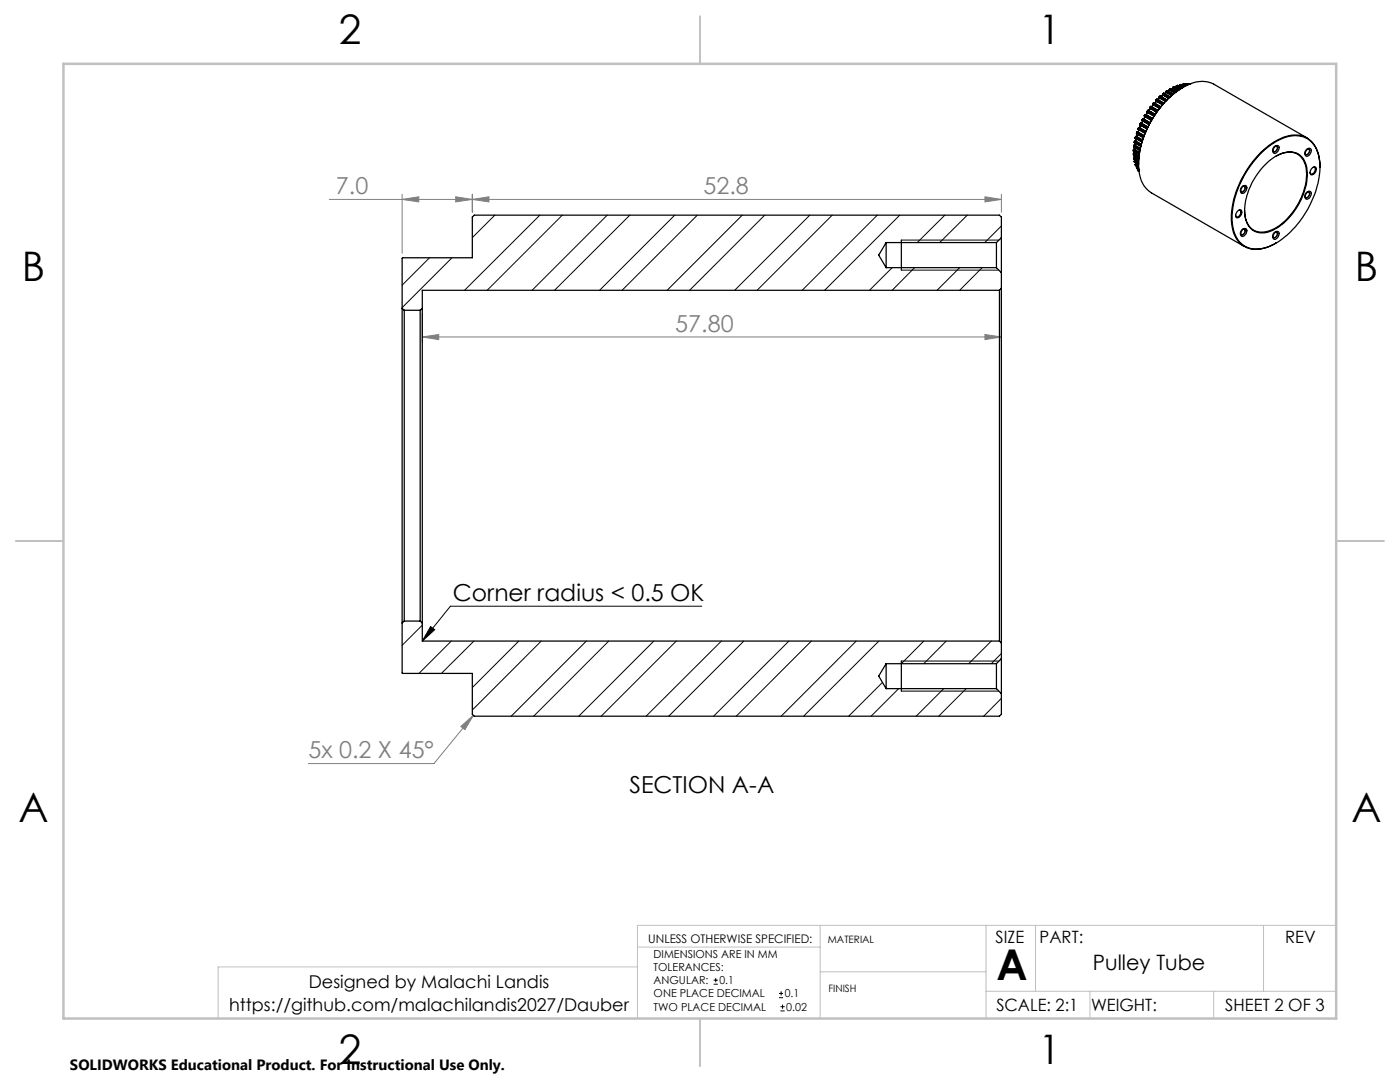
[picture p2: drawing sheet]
<svg xmlns="http://www.w3.org/2000/svg" width="279mm" height="216mm" viewBox="0 0 279 216" stroke-linecap="round" stroke-linejoin="round" font-family="sans-serif">
<g fill="none" stroke="#000" stroke-width=".2">
<path d="M247.9 37.2l.2-.1a.4 .4 0 0 1 .5 .1 .4 .4 0 0 1-.1 .5l-.2 .4a.44 .44 0 0 1-.6 .3 .44 .44 0 0 1-.1-.7zM254.2 29.3a.44 .44 0 0 1 .7-.2 .44 .44 0 0 1 0 .7l-.1 .3a.44 .44 0 0 1-.6 .3 .44 .44 0 0 1-.2-.7zM260.7 29.8h.1a.4 .4 0 0 1 .6-.1 .4 .4 0 0 1 0 .6l-.2 .3a.46 .46 0 0 1-.7 .3 .46 .46 0 0 1 0-.7zM260.8 38.3a.4 .4 0 0 1 .6 0 .4 .4 0 0 1 0 .6l-.2 .3a.46 .46 0 0 1-.7 .3 .46 .46 0 0 1 0-.8zM179.9 53.9h19.5M179.9 47.9h19.5M247.9 45.8l.2-.2a.4 .4 0 0 1 .5 .2 .4 .4 0 0 1-.1 .5l-.2 .3a.44 .44 0 0 1-.6 .4 .44 .44 0 0 1-.1-.8zM254.2 46.4a.44 .44 0 0 1 .7-.1 .44 .44 0 0 1 0 .7l-.1 .2a.44 .44 0 0 1-.6 .3 .44 .44 0 0 1-.2-.7zM85.9 125l.8 .7-2.4 2.2zM140.1 121h-50.2l-5.6 6.9M179.9 137.9h19.5M179.9 131.9h19.5"/>
<path d="M142.4 196.4h.9M142.4 195.6h.9M142.8 195.2v.8M155.5 199.1h.8M155.5 198.2h.8M155.9 197.8v.8M155.8 201.7h.8M155.8 200.9h.8M156.2 200.4v.9"/>
</g>
<g fill="none" stroke="#808080" stroke-width=".2">
<path d="M65.7 39.8h134.1M80.3 39.8l3.3-.5v1zM80.3 38.8v11.8M90.9 39.3l3.4 .5-3.4 .5zM94.3 39.8l3.3-.5v1zM94.3 38.8v3.5M196.6 39.3l3.2 .5-3.2 .5zM199.8 38.8v3.5M199.8 58.5v9.8M84.3 67.2l3.3-.5v1.1zM84.3 62.5v5.8M84.3 67.2h115.5"/>
<path d="M196.6 66.7l3.2 .5-3.2 .6zM92 145l2.5-2.3-1.7 2.9zM94.5 142.7l-7.9 9.7h-25"/>
</g>
<path d="M127.2 189h36.5M127.2 192.9h-83.7v10.3M163.7 184.6v18.6M163.7 193.9h33.1M196.8 184.6v18.6M196.8 197.8h69.9M206.7 184.6v13.2M217.5 197.8v5.4M242.2 197.8v5.4M252.2 184.6v13.2M266.7 184.6h-139.5v18.6" fill="none" stroke="#c0c0c0" stroke-width=".2"/>
<path d="M139.7 3.2v9.5M3.1 107.9h9.6M266.7 107.9h9.5M139.7 203.2v9.6" fill="none" stroke="#c0c0c0" stroke-width=".25"/>
<path d="M12.7 12.7h254v190.5h-254z" fill="none" stroke="#c0c0c0" stroke-width=".5"/>
<path d="M179.9 47.9v6M179.9 131.9v6" fill="none" stroke="#000" stroke-width=".25"/>
<path d="M196.6 66.7l3.2 .5-3.2 .6zM84.3 67.2l3.3-.5v1.1zM94.3 39.8l3.3-.5v1zM196.6 39.3l3.2 .5-3.2 .5zM80.3 39.8l3.3-.5v1zM90.9 39.3l3.4 .5-3.4 .5zM92 145l2.5-2.3-1.7 2.9z" fill="#808080"/>
<path d="M85.9 125l.8 .7-2.4 2.2z" fill="#000"/>
<g fill="none" stroke="#000" stroke-width=".2">
<path d="M85.7 51.4l-5.4 5.5M90.2 51.4l-9.9 10M98.7 42.9l-4.4 4.5M107.7 42.9l-15 15M112.2 42.9l-15 15M121.2 42.9l-15 15M125.7 42.9l-15 15M134.7 42.9l-15 15M139.2 42.9l-15.1 15M148.1 42.9l-15 15M152.6 42.9l-15 15M161.6 42.9l-15 15"/>
<path d="M166.1 42.9l-15 15M175.1 42.9l-15 15M178 53.4l-4.5 4.5M179.6 42.9l-15 15M182.5 53.4l-4.5 4.5M188.6 42.9l-5.5 5.5M191.5 53.4l-4.5 4.5M193 42.9l-5.5 5.5M196 53.4l-4.5 4.5M199.8 45.1l-3.3 3.3M84.3 124.7l-4 4.1M90.1 127.9l-6.5 6.5"/>
<path d="M94.6 127.9l-6.5 6.5M103.5 127.9l-9.2 9.3M108 127.9l-13.7 13.8M117 127.9l-15 15M121.5 127.9l-15 15M130.5 127.9l-15 15M135 127.9l-15 15M144 127.9l-15.1 15M148.4 127.9l-14.9 15M157.4 127.9l-15 15M161.9 127.9l-15 15M170.9 127.9l-15 15"/>
<path d="M175.4 127.9l-15 15M176.1 136.2l-6.7 6.7M179.4 137.4l-5.6 5.5M184.4 127.9l-4.5 4.5M188.3 137.4l-5.5 5.5M188.8 127.9l-4.4 4.5M192.8 137.4l-5.5 5.5M197.8 127.9l-4.5 4.5M199.8 139.3l-3.5 3.6M199.8 130.4l-2 2"/>
</g>
<g fill="none" stroke="#000" stroke-width=".25">
<path d="M230.9 19.8l-.2 .2M230.9 19.8h.1M230.9 19.8l1.3 .8M230.9 19.8l1.4 .8M231.4 19.4h.1M231.4 19.5l-.3 .4M231.4 19.4v.1M231.4 19.3v.1M231.4 19.5h.1M231.4 19.3h.1M231.4 19.5l1.2 .7M231.4 19.4l1.3 .8"/>
<path d="M231.4 19.3l1.3 .8M231.5 19.2l-.1 .1M231.5 19.2l1.4 .7M231.5 19.2h.1M231.5 19.2l1.4 .8M232 18.9l-.2 .4M232 18.8v.1M232 18.9h.1M232 18.8h.1M232 18.9l1.2 .7M232 18.8l1.3 .7M232.1 18.7l-.1 .1"/>
<path d="M232.1 18.7l1.2 .8M232.2 18.6l-.2 .2M232.2 18.6h.1M232.2 18.6l-.1 .1M232.3 18.6h.1M232.2 18.6l1.3 .7M232.3 18.6l1.2 .7M232.7 18.4l-.2 .3zM232.7 18.3v.1M232.7 18.4h.1M232.7 18.3h.1M232.7 18.4l1.1 .7"/>
<path d="M232.7 18.3l1.2 .7M232.7 18.2v.1M232.7 18.2h.1M232.7 18.2l1.3 .7M232.9 18.1l-.2 .1M232.9 18.1l1.2 .7M232.9 18.1h.1M233.4 18l-.2 .2 .2-.2M233.4 18h.1M233.4 18l1 .6M233.4 17.9v.1M233.4 17.8v.2"/>
<path d="M233.4 17.8v.1M233.4 17.9l1.1 .6M233.4 17.8h.1M233.4 17.8l1.2 .6M233.5 17.7l-.1 .1M233.6 17.7l-.2 .1M233.6 17.7h.1M233.6 17.7l1.1 .6M234.1 17.6l-.2 .2M234.1 17.6h.1M234.1 17.6l.9 .5M234.1 17.5v.1"/>
<path d="M234.1 17.5h.1M234.1 17.5l1 .6M234.1 17.4v.1M234.1 17.4l1.1 .6M234.3 17.3l-.2 .1M234.3 17.3h.1M234.3 17.3l1 .6M234.7 17.3l-.1 .2M234.7 17.3h.1M234.7 17.3l.8 .5M234.8 17.2l-.1 .1M234.8 17.2h.1"/>
<path d="M234.8 17.2l.9 .5M234.8 17.1h.1M234.8 17.1v.1M234.8 17.1l.9 .5M235 17l-.2 .1M235 17l.9 .5M235 17l.9 .6M235.4 17.1l.6 .4a19.3 19.3 0 0 0-8.8 15.2M235.4 17.1l-.1 .1 .1-.1M235.4 17.1h.1M235.4 17v.1M235.4 16.9v.2"/>
<path d="M235.4 16.9v.1M235.4 17l.8 .4M235.5 16.9h.1M235.5 16.9h-.1M235.5 16.9l-.1 .1M235.5 16.9l.8 .4M235.7 16.9h-.2M235.7 16.9h.1M235.7 16.9l.7 .4M236 17h.1M236 17l.5 .2M236.1 16.8l-.1 .2"/>
<path d="M236.1 16.8h.1M236.1 16.8l.5 .3M236.2 16.8h-.1M236.2 16.8h.1M236.2 16.8l.5 .3M236.3 16.8h.1M236.3 16.8l.5 .2M236.7 16.9h.1M236.7 16.9h-.1M236.7 16.9l.2 .1M236.7 16.8v.1M236.7 16.8h.1"/>
<path d="M236.7 16.8l.3 .1M236.8 16.7l-.1 .1M236.8 16.7h.2M236.8 16.7l.3 .2M237 16.7h.1M237 16.7l.2 .2M237.3 16.8h.1M237.4 16.8h.1M226.2 29.9v.2M226.2 30.1l1.2 .7zM226.2 30.7v.2M226.2 30.9l1.1 .6z"/>
<path d="M226.2 29.9h.1M226.2 30.1h.1M226.2 29.9l1.2 .7M226.2 30.7l1.1 .7M226.2 29.8v.1M226.2 30.7h.1M226.2 29.8h.1M226.2 29.8l1.2 .7M226.2 30.7l1.1 .6M226.3 29.3h.1M226.3 29.1v.2M226.3 29.3l1.2 .7"/>
<path d="M226.3 31.5v.2M226.3 31.7l.9 .5zM226.3 29.1h.1M226.3 31.4v.1M226.3 31.5h.1M226.3 31.4h.1M226.3 29.1l1.2 .7M226.3 31.5l.9 .6M226.3 31.4l.9 .6M226.3 29v.1M226.3 29.8h-.1M226.3 30.6l-.1 .1"/>
<path d="M226.3 29.8h.1M226.3 30.6h.1M226.3 29l1.2 .7M226.3 29.8l1.1 .6M226.3 30.6l1 .5M226.4 28.4l1.3 .8zM226.4 28.4h.1M226.4 31.3l-.1 .1M226.4 32.2v.2M226.4 31.3h.1M226.4 31.3l.9 .5M226.4 32.2l.8 .5"/>
<path d="M226.4 28.2v.2M226.4 28.9l.2-.3-.2 .3M226.4 28.2h.1M226.4 28.9l-.1 .1M226.4 32.1v.1M226.4 32.4l.8 .4zM226.4 32.1h.1M226.4 28.9h.1M226.4 28.2l1.3 .8M226.4 32.1l.8 .5M226.4 30.3l-.1 .3M226.4 28.9l1.2 .7"/>
<path d="M226.5 28.2h-.1M226.5 29.5l-.2 .3zM226.5 31.1l-.1 .2M226.5 32l.1-.1-.1 .1M226.5 32l-.1 .1M226.5 32h.1M226.5 28.2l1.3 .7M226.5 32l.7 .5M226.6 27.5l1.3 .8M226.6 27.5h.1M226.6 28.1h-.1M226.6 32.9v.1"/>
<path d="M226.6 28.1h.1M226.6 32.9l.6 .4M226.6 28.1l-.1 .1M226.6 32.8v.1M226.6 32.8h.1M226.6 28.1l1.2 .7M226.6 32.8l.6 .4M226.6 27.3v.2M226.6 27.3h.1M226.6 33l.6 .4M226.6 27.3l1.4 .8M226.7 27.3h.1"/>
<path d="M226.7 27.3h-.1M226.7 32.7v-.1v.1M226.7 32.7l-.1 .1M226.7 32.7h.1M226.7 27.2l-.1 .1M226.7 27.2l1.3 .8M226.7 32.7l.5 .3M226.7 27.7l-.1 .4M226.8 27.2h-.1M226.8 27.2h.1M226.8 27.7l-.2 .4M226.8 27.2l1.2 .7"/>
<path d="M226.8 26.6h.1M226.8 33.4h.1M226.8 26.6v.1M226.8 33.4v.1M226.8 33.5l.1 .1M226.8 26.7l1.4 .8M226.8 26.6l1.4 .8M226.8 33.4l.5 .3M226.8 33.5l.5 .2M226.9 26.4l-.1 .2M226.9 26.4h.1M226.9 33.3l-.1 .1"/>
<path d="M226.9 33.6h.1M226.9 33.3h.1M226.9 33.6l.4 .2M226.9 26.4l1.4 .8M226.9 33.3l.3 .2M226.9 33.2v.1M226.9 26.4l1.4 .7M227 26.8l-.2 .4M227 26.3l-.1 .1M227 26.3l1.4 .8M227.1 25.8h.1M227.1 25.7l1.4 .9"/>
<path d="M227.1 25.7h.1M227.1 25.7v.1M227.1 34l.1 .1M227.1 34l.2 .1M227.2 33.9l-.1 .1M227.2 33.9h.1M227.2 33.9l.1 .1M227.2 25.5l-.1 .2M227.2 25.9l.1 .2-.3 .2M227.2 25.5h.1M227.2 33.8v.1M227.2 34.1h.1"/>
<path d="M227.2 33.8h.1M227.2 32.7h.1M227.2 34.1l.1 .1M227.2 25.5l1.4 .8M227.2 33.8l.1 .1M227.3 25.5h-.1M227.3 26l-.3 .3M227.3 25.5l1.4 .7M227.4 25.4l-.1 .1M227.4 25.4l1.3 .8M227.5 24.8l1.4 .9-1.3-.8M227.5 24.8h.1"/>
<path d="M227.5 24.8l1.4 .8M227.5 24.9h.1M227.6 24.9v.3l-.2 .2M227.6 24.6l-.1 .2M227.6 24.6h.1M227.6 25l-.2 .4M227.6 24.6l1.4 .8M227.6 24.6l1.5 .8M227.8 24.6h-.2M227.8 24.6l1.3 .7M227.9 24h.1M227.9 24l.1 .1"/>
<path d="M227.9 24l1.5 .8M227.9 24l1.4 .9-1.3-.8M228 24.1l-.2 .5M228 24.2l-.2 .4M228 23.7l-.1 .3M228 23.7h.1M228 23.7l1.5 .9M228.1 23.7h.1M228.1 23.7h-.1M228.1 23.7l1.4 .8-1.3-.8M228.4 23.1v.1M228.4 23.2h.1"/>
<path d="M228.4 23.1h.1M228.4 23.1l1.4 .8M228.4 23.2l1.4 .8M228.5 23.2l-.1 .3-.2 .2M228.5 23.3l-.3 .4M228.5 23.2l1.3 .8M228.5 22.9l-.1 .2M228.5 22.9h.1M228.5 22.9l1.5 .8M228.6 22.9h-.1M228.6 22.9h.1M228.6 22.9l1.4 .7-1.3-.7"/>
<path d="M228.9 22.3h.1M228.9 22.3l.1 .1M228.9 22.3l1.5 .8M228.9 22.3l1.4 .8M229 22.4l-.3 .5M229 22.5l-.3 .3M229 22.4l1.3 .8M229.1 22l-.2 .3M229.1 22h.1M229.1 22l1.4 .9M229.1 22l1.4 .8-1.3-.8M229.5 21.4v.1"/>
<path d="M229.5 21.5v.1M229.5 21.4h.1M229.5 21.5h.1M229.5 21.4l1.4 .9M229.5 21.5l1.4 .8M229.5 21.6l-.3 .4M229.5 21.7l-.2 .3M229.5 21.6l1.3 .8M229.6 21.3l-.1 .1M229.6 21.3l1.5 .7-1.3-.7M229.6 21.3h.1M229.6 21.2v.1"/>
<path d="M229.6 21.2h.1M229.6 21.3l1.4 .8M229.8 21.3h.1M230.1 20.7h.1M230.1 20.9l-.2 .3-.1 .1M230.1 20.7v.1M230.1 20.8v.1M230.1 20.9l-.2 .4M230.1 20.9l1.3 .7M230.1 20.7l1.4 .8M230.1 20.8l1.4 .8M230.2 20.5l-.1 .2"/>
<path d="M230.2 20.5l1.5 .8M230.2 20.5h.1M230.2 20.5l1.4 .8M230.3 20.5h.1M230.3 20.5h-.1M230.7 20h.1M230.7 20.1v.1M230.7 20.1l1.3 .7M230.7 20.2l-.3 .4M230.7 20v.1M230.7 20.2l-.2 .3M230.7 20.2l1.3 .7"/>
<path d="M230.7 20l1.4 .8M247.9 37.4a.48 .48 0 0 1 .5-.4 .48 .48 0 0 1 .4 .5l-.1 .4a.7 .7 0 0 1-1 .6 1.01 1.01 0 0 1 .2-1.1zM248.1 37.1a.47 .47 0 0 1 .4 .5 .47 .47 0 0 1-.3 .5 .31 .31 0 0 1-.3 .2 .31 .31 0 0 1-.3-.2M252 30.2a9.5 9.5 0 0 1 7.3-3.1 4.8 4.8 0 0 1 3.9 4.3 16.3 16.3 0 0 1-2.9 11.4 14.9 14.9 0 0 1-8.3 6.8 4.8 4.8 0 0 1-6-4.7 18.1 18.1 0 0 1 4.8-13.4zM252.2 33.2a7.2 7.2 0 0 1 5.8-2.9 3.7 3.7 0 0 1 2.9 4.1 13.5 13.5 0 0 1-6.9 11.6 3.6 3.6 0 0 1-5.5-3 13 13 0 0 1 3.7-9.8zM254.5 29.2a.5 .5 0 0 1 .7 0 .5 .5 0 0 1 0 .7l-.1 .2a.58 .58 0 0 1-.4 .5 .58 .58 0 0 1-.6-.2 1.25 1.25 0 0 1 .4-1.2zM254.6 29.2a.42 .42 0 0 1 .4 .3 .42 .42 0 0 1-.3 .5 .38 .38 0 0 1-.3 .3 .38 .38 0 0 1-.4-.2M254.6 31.2a4.2 4.2 0 0 1 4.8-.1 5.4 5.4 0 0 1 1.3 5 13.4 13.4 0 0 1-6.9 9.8 3.5 3.5 0 0 1-4.9-1.4l-.3-1-.2-1.6M260.8 27.5l-18.5-10.7a6.2 6.2 0 0 0-6.3 .7 19.2 19.2 0 0 0-8.7 16.3 5.7 5.7 0 0 0 2.5 4.7l18.5 10.7M260.9 29.8a.46 .46 0 0 1 .6-.1 .46 .46 0 0 1 .2 .6l-.1 .2a.63 .63 0 0 1-.4 .6 .63 .63 0 0 1-.7-.2 1.16 1.16 0 0 1 .4-1.1zM260.9 38.4a.46 .46 0 0 1 .6-.2 .46 .46 0 0 1 .2 .7l-.1 .2a.63 .63 0 0 1-.4 .6 .63 .63 0 0 1-.7-.2 1.16 1.16 0 0 1 .4-1.1zM261 29.7a.42 .42 0 0 1 .4 .4 .42 .42 0 0 1-.2 .5 .38 .38 0 0 1-.4 .2 .38 .38 0 0 1-.3-.2"/>
<path d="M261 38.3a.42 .42 0 0 1 .4 .3 .42 .42 0 0 1-.2 .5 .36 .36 0 0 1-.4 .3 .36 .36 0 0 1-.3-.2M261.8 33.7a.49 .49 0 0 1 .6-.4 .49 .49 0 0 1 .2 .7v.2a.76 .76 0 0 1-1.1 .5v-.6zM262 33.4a.41 .41 0 0 1 .5 .2 .41 .41 0 0 1-.1 .5 .49 .49 0 0 1-.4 .6 .49 .49 0 0 1-.6-.3M263.4 33.3a6.4 6.4 0 0 0-2.7-5.9 6.2 6.2 0 0 0-6.1 .8 19.5 19.5 0 0 0-8.9 15.8 5.6 5.6 0 0 0 3.5 5.5 7 7 0 0 0 5.4-1M176.8 48.4v5M176.8 48.4h22.1M176.8 48.4l-1.4 2.5 1.4 2.5M176.8 53.4h22.1M198.9 48.4v5M198.9 53.4l.9 1M199.5 57.9v70M199.5 57.9h-115.2v3.6"/>
<path d="M199.8 57.5v70.8M199.8 47.4v7M199.8 47.4v-4.1l-.3-.4h-104.8l-.4 .4v8.1h-13.9l-.1 .1v10M199.8 54.4v3.1M199.8 57.5l-.3 .4M199.8 47.4l-.9 1M246.9 42.2a.49 .49 0 0 1 .7-.3 .49 .49 0 0 1 .2 .7v.2a.76 .76 0 0 1-1.1 .5v-.6zM247.2 42a.43 .43 0 0 1 .5 .2 .43 .43 0 0 1-.1 .5 .58 .58 0 0 1-.9 .4l-.1-.1M248 45.8a.5 .5 0 0 1 .8-.1 .5 .5 0 0 1-.1 .8v.1a.61 .61 0 0 1-.5 .5 .61 .61 0 0 1-.6-.2l.1-.7zM248.1 45.7a.47 .47 0 0 1 .4 .4 .47 .47 0 0 1-.3 .5 .31 .31 0 0 1-.3 .3 .31 .31 0 0 1-.3-.3M254.5 46.4a.5 .5 0 0 1 .7-.1 .5 .5 0 0 1 0 .8l-.1 .1a.58 .58 0 0 1-.4 .5 .58 .58 0 0 1-.6-.2 1.25 1.25 0 0 1 .4-1.1zM254.6 46.3a.42 .42 0 0 1 .4 .4 .42 .42 0 0 1-.3 .4 .38 .38 0 0 1-.3 .3 .38 .38 0 0 1-.4-.2"/>
<path d="M80.3 61.5v62.8M80.3 61.5l.4 .4M80.7 61.9v62M80.7 61.9h3.2M83.9 61.9v62M84.3 61.5v62.8M84.3 61.5l-.4 .4M80.3 124.3v10l14 .1v8.1l.4 .4h104.8l.3-.4v-4.1M80.7 123.9l-.4 .4M80.7 123.9h3.2M83.9 123.9l.4 .4M84.3 124.3v3.6h115.2"/>
<path d="M176.8 132.4v5M176.8 137.4h22.1M176.8 132.4h22.1M176.8 132.4l-1.4 2.5 1.4 2.5M198.9 132.4v5M198.9 137.4l.9 1M199.5 127.9l.3 .4M199.8 131.4v7M199.8 128.3v3.1M199.8 131.4l-.9 1"/>
</g>
<text font-size="8.5" x="198.9" y="195.5">A</text>
<g font-size="8.1">
<text x="67.6" y="8.9">2</text>
<text x="207.3" y="8.9">1</text>
<text x="4.4" y="56.2">B</text>
<text x="270.4" y="56.2">B</text>
<text x="3.7" y="164.1">A</text>
<text x="269.7" y="164.1">A</text>
<text x="67.6" y="212.4">2</text>
<text x="207.3" y="212.4">1</text>
</g>
<g font-size="4.7" fill="#808080">
<text x="67" y="38.8">7.0</text>
<text x="140.4" y="38.8">52.8</text>
<text x="134.8" y="66.2">57.80</text>
<text x="61.6" y="151.3">5x 0.2 X 45°</text>
</g>
<g font-size="4.7">
<text x="90.4" y="119.9">Corner radius &lt; 0.5 OK</text>
<text x="125.6" y="158.2">SECTION A-A</text>
</g>
<text font-size="4.2" x="218.1" y="193.5">Pulley Tube</text>
<g font-size="3.5">
<text x="61.6" y="197.1">Designed by Malachi Landis</text>
<text x="45.7" y="201.7">https://github.com/malachilandis2027/Dauber</text>
</g>
<g font-size="3.4">
<text x="198.7" y="188.1">SIZE</text>
<text x="207.5" y="188.1">PART:</text>
<text x="256.5" y="188.2">REV</text>
<text x="198.8" y="201.7">SCALE: 2:1</text>
<text x="217.7" y="201.8">WEIGHT:</text>
<text x="244.5" y="201.7">SHEET 2 OF 3</text>
</g>
<text font-size="3" x="14" y="213.5">SOLIDWORKS Educational Product. For Instructional Use Only.</text>
<text font-size="2.4" x="129.4" y="188.1">UNLESS OTHERWISE SPECIFIED:</text>
<g font-size="2.2">
<text x="130.4" y="191.1">DIMENSIONS ARE IN MM</text>
<text x="130.4" y="193.7">TOLERANCES:</text>
<text x="130.4" y="196.4">ANGULAR:</text>
<text x="143.6" y="196.4">0.1</text>
<text x="130.4" y="199">ONE PLACE DECIMAL</text>
<text x="130.4" y="201.7">TWO PLACE DECIMAL</text>
<text x="156.6" y="199">0.1</text>
<text x="156.9" y="201.7">0.02</text>
</g>
<g font-size="2">
<text x="165.2" y="188.1">MATERIAL</text>
<text x="165.4" y="197.9">FINISH</text>
</g>
</svg>
